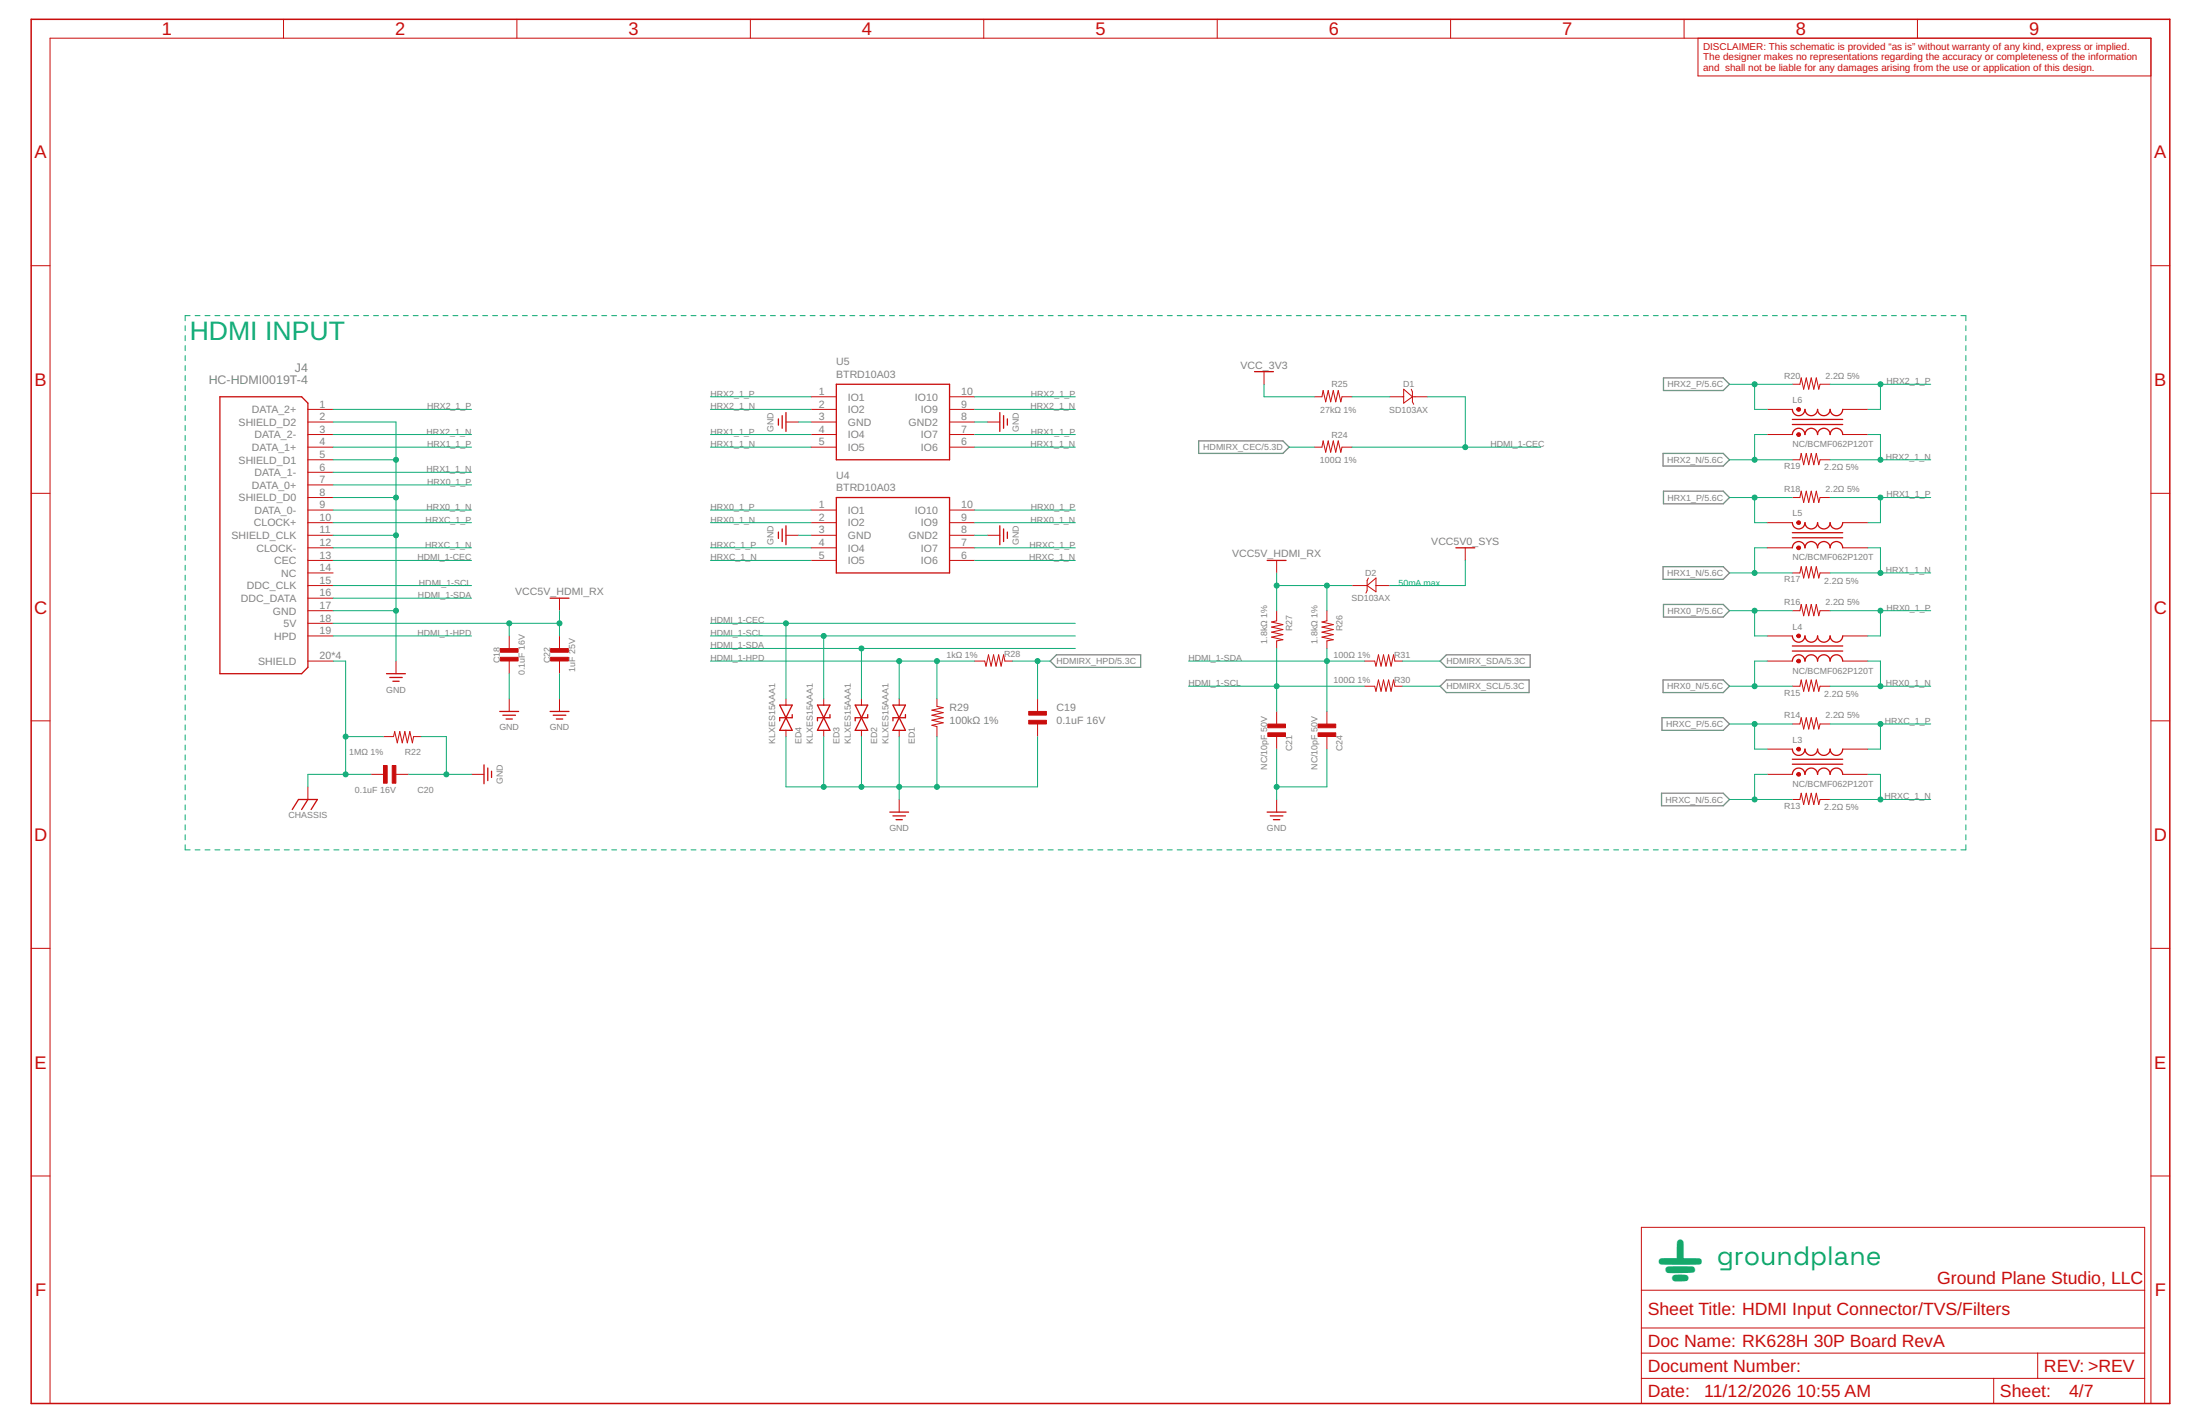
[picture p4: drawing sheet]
<svg xmlns="http://www.w3.org/2000/svg" width="432mm" height="279mm" viewBox="0 0 432 279" stroke-linecap="round" stroke-linejoin="round" font-family="sans-serif">
<path d="M326.5 74.1h11.7l1.2 1.3-1.2 1.2h-11.7zM235.3 86.5h16.5l1.2 1.2-1.2 1.3h-16.5zM326.4 89h11.8l1.2 1.2-1.2 1.2h-11.8zM326.5 96.4h11.7l1.2 1.2-1.2 1.2h-11.7zM326.4 111.2h11.8l1.2 1.2-1.2 1.3h-11.8zM326.5 118.6h11.7l1.2 1.2-1.2 1.3h-11.7zM207.3 128.5h16.6v2.4h-16.6l-1.2-1.2zM282.7 134.6l1.2-1.2h16.2v2.5h-16.2zM282.7 129.7l1.2-1.2h16.4v2.4h-16.4zM326.4 133.4h11.8l1.2 1.2-1.2 1.3h-11.8zM326.1 155.6h12.1l1.2 1.3-1.2 1.2h-12.1zM326.2 140.8h12l1.2 1.2-1.2 1.3h-12z" fill="none" stroke="#808080" stroke-width=".25"/>
<g fill="none" stroke="#c90d0c" stroke-width=".2">
<path d="M55.6 3.8v3.7M101.5 3.8v3.7M147.3 3.8v3.7M193.1 3.8v3.7M238.9 3.8v3.7M284.7 3.8v3.7M330.5 3.8v3.7M333.3 7.5v7.4h88.9M376.3 3.8v3.7M6.1 52.1h3.7M422.2 52.1h3.7M159.2 77.9h4.9"/>
<path d="M186.4 77.9h4.9M248.1 72.9v2.5M258 77.9h1.5l.2-1.3 .5 2.2 .5-2.2 .5 2.2 .5-2.2 .5 2.2 .5-2.2 .5 2.2 .2-.9h2M272.8 77.9h2.7M275.5 76.4l1.7 1.5-1.7 1.2zM277 76.4l.2 .5v1.9l.3 .5M277.2 77.9h3M351.8 75.4h1.5l.2-1.3 .5 2.3 .5-2.3 .5 2.3 .5-2.3 .5 2.3 .5-2.3 .5 2.3 .2-1h2M6.1 96.8h3.7M60.4 80.3h5M60.4 82.8h5M60.4 85.3h5"/>
<path d="M60.4 87.7h5M60.4 90.2h5M60.4 97.6h5M60.4 92.7h5M60.4 95.1h5M154.3 82.8h2.4M159.2 80.3h4.9M159.2 82.8h4.9M159.2 85.3h4.9M159.2 87.7h4.9M186.4 80.3h4.9M186.4 82.8h4.9"/>
<path d="M186.4 85.3h4.9M186.4 87.7h4.9M193.8 82.8h2.4M258 87.7h1.5l.2-1.2 .5 2.2 .5-2.2 .5 2.2 .5-2.2 .5 2.2 .5-2.2 .5 2.2 .2-1h2M346.9 80.3h4.9M346.9 85.3h4.9M351.8 90.2h1.5l.2-1.2 .5 2.2 .5-2.2 .5 2.2 .5-2.2 .5 2.2 .5-2.2 .5 2.2 .2-1h2M351.8 97.6h1.5l.2-1.2 .5 2.2 .5-2.2 .5 2.2 .5-2.2 .5 2.2 .5-2.2 .5 2.2 .2-1h2M361.7 80.3h4.9M361.7 85.3h4.9M422.2 96.8h3.7M60.4 100.1h5"/>
<path d="M60.4 102.6h5M60.4 105h5M60.4 107.5h5M60.4 110h5M60.4 114.9h5M60.4 112.4h5M60.4 119.8h5M60.4 117.4h5M109.8 117.4v2.4M154.3 105h2.4M159.2 100.1h4.9M159.2 102.6h4.9"/>
<path d="M159.2 105h4.9M159.2 107.5h4.9M159.2 110h4.9M186.4 100.1h4.9M186.4 102.6h4.9M186.4 105h4.9M186.4 107.5h4.9M186.4 110h4.9M193.8 105h2.4M250.6 119.8v2l-1 .2 2.2 .6-2.2 .4 2.2 .5-2.2 .5 2.2 .5-2.2 .5 2.2 .5-1.2 .3v1.4M250.6 110v2.4M260.4 119.8v2l-.9 .2 2.2 .6-2.2 .4 2.2 .5-2.2 .5 2.2 .5-2.2 .5 2.2 .5-1.3 .3v1.4"/>
<path d="M265.4 114.9h2.9M268.3 114.9l1.8-1.5v2.7zM268.6 113.4l-.3 .5v2l-.2 .5M270.1 114.9h2.7M287.6 107.5v2.5M346.9 102.6h4.9M346.9 107.5h4.9M351.8 112.4h1.5l.2-1.2 .5 2.2 .5-2.2 .5 2.2 .5-2.2 .5 2.2 .5-2.2 .5 2.2 .2-1h2M351.8 119.8h1.5l.2-1.2 .5 2.2 .5-2.2 .5 2.2 .5-2.2 .5 2.2 .5-2.2 .5 2.2 .2-1h2M361.7 102.6h4.9M361.7 107.5h4.9M60.4 129.7h5"/>
<path d="M60.4 124.8h5M60.4 122.3h5M77.7 129.7v2.5M99.9 124.8v2.4M99.9 129.7v2.5M99.9 137.1v2.5M109.8 124.8v2.4M109.8 129.7v2.5M109.8 137.1v2.5M154.3 137.1v1.2M161.7 137.1v1.2M169.1 137.1v1.2"/>
<path d="M176.5 137.1v1.2M183.9 137.1v1.5l1.2 .3-2.2 .4 2.2 .5-2.2 .5 2.2 .5-2.2 .5 2.2 .5-2.2 .5 1 .3v1.9M191.3 129.7h2l.2 1 .5-2.2 .5 2.2 .5-2.2 .5 2.2 .5-2.2 .5 2.2 .5-2.2 .2 1.2h1.5M203.6 137.1v2.5M250.6 139.6v2.4M260.4 139.6v2.4M267.8 129.7h2l.3 1 .5-2.2 .5 2.2 .4-2.2 .5 2.2 .5-2.2 .5 2.2 .5-2.2 .3 1.2h1.5M267.8 134.6h2l.3 1 .5-2.2 .5 2.2 .4-2.2 .5 2.2 .5-2.2 .5 2.2 .5-2.2 .3 1.2h1.5M346.9 129.7h4.9M346.9 124.8h4.9M351.8 134.6h1.5l.2-1.2 .5 2.2 .5-2.2 .5 2.2 .5-2.2 .5 2.2 .5-2.2 .5 2.2 .2-1h2M361.7 129.7h4.9"/>
<path d="M361.7 124.8h4.9M6.1 141.4h3.7M60.4 154.4v2.5M72.8 151.9h2.4M75.2 144.5h2l.3-1 .5 2.3 .5-2.3 .5 2.3 .5-2.3 .4 2.3 .5-2.3 .5 2.3 .3-1.3h1.5M77.7 151.9h2.5M92.5 151.9h2.5M154.3 143.3v1.2M161.7 143.3v1.2M169.1 143.3v1.2M176.5 143.3v1.2M176.5 156.9v2.4"/>
<path d="M203.6 142v2.5M250.6 144.5v2.5M250.6 156.9v2.4M260.4 144.5v2.5M346.9 147h4.9M346.9 151.9h4.9M351.8 142h1.5l.2-1.2 .5 2.2 .5-2.2 .5 2.2 .5-2.2 .5 2.2 .5-2.2 .5 2.2 .2-1h2M351.8 156.9h1.5l.2-1.3 .5 2.3 .5-2.3 .5 2.3 .5-2.3 .5 2.3 .5-2.3 .5 2.3 .2-1h2M361.7 147h4.9M361.7 151.9h4.9M422.2 141.4h3.7M6.1 186.1h3.7"/>
<path d="M422.2 186.1h3.7M6.1 230.7h3.7M422.2 230.7h3.7M322.2 240.8h98.7v34.6h-98.7zM322.2 253.2h98.7M9.8 275.4v-267.9h412.4v267.9M322.2 265.5h98.7M322.2 270.4h98.7M322.2 260.6h98.7M391.3 270.4v5M399.9 265.5v4.9"/>
</g>
<g fill="#c90d0c" stroke="#c90d0c" stroke-width=".2">
<path d="M98.2 129h3.5v.7h-3.5z"/>
<path d="M98.2 127.3h3.5v.7h-3.5z"/>
<path d="M108.1 129h3.4v.7h-3.4z"/>
<path d="M108.1 127.3h3.4v.7h-3.4z"/>
<path d="M201.9 141.3h3.5v.7h-3.5z"/>
<path d="M201.9 139.6h3.5v.7h-3.5z"/>
<path d="M258.7 143.8h3.5v.7h-3.5z"/>
<path d="M258.7 142.1h3.5v.7h-3.5z"/>
<path d="M248.8 143.8h3.5v.7h-3.5z"/>
<path d="M248.8 142.1h3.5v.7h-3.5z"/>
<path d="M77 150.2h.7v3.5h-.7z"/>
<path d="M75.3 150.2h.7v3.5h-.7z"/>
</g>
<g fill="none" stroke="#c90d0c" stroke-width=".25">
<path d="M43.2 77.9h16l1.2 1.2v51.8l-1.2 1.3h-16zM164.1 75.4h22.3v14.8h-22.3zM246.2 72.9h3.7M152.8 82.2v1.2M153.5 81.6v2.4M154.3 80.9v3.7M164.1 97.6h22.3v14.8h-22.3zM196.2 80.9v3.7M197 81.6v2.4M197.7 82.2v1.2M351.8 80.3a1.24 1.24 0 0 0 1.2 1.3 1.24 1.24 0 0 0 1.3-1.3 1.24 1.24 0 0 0 1.2 1.3 1.24 1.24 0 0 0 1.2-1.3 1.23 1.23 0 0 0 1.3 1.3 1.23 1.23 0 0 0 1.2-1.3 1.24 1.24 0 0 0 1.2 1.3 1.24 1.24 0 0 0 1.3-1.3M351.8 85.3a1.24 1.24 0 0 1 1.2-1.3 1.24 1.24 0 0 1 1.3 1.3 1.24 1.24 0 0 1 1.2-1.3 1.24 1.24 0 0 1 1.2 1.3 1.23 1.23 0 0 1 1.3-1.3 1.23 1.23 0 0 1 1.2 1.3 1.24 1.24 0 0 1 1.2-1.3 1.24 1.24 0 0 1 1.3 1.3"/>
<path d="M351.8 82.3h9.9M351.8 83.3h9.9M352.8 80.3h.5M352.8 85.3h.5M108 117.4h3.7M152.8 104.4v1.2M153.5 103.8v2.5M154.3 103.2v3.7M196.2 103.2v3.7M197 103.8v2.5M197.7 104.4v1.2M248.7 110h3.7"/>
<path d="M285.7 107.5h3.8M351.8 102.6a1.24 1.24 0 0 0 1.2 1.2 1.24 1.24 0 0 0 1.3-1.2 1.24 1.24 0 0 0 1.2 1.2 1.24 1.24 0 0 0 1.2-1.2 1.23 1.23 0 0 0 1.3 1.2 1.23 1.23 0 0 0 1.2-1.2 1.24 1.24 0 0 0 1.2 1.2 1.24 1.24 0 0 0 1.3-1.2M351.8 107.5a1.24 1.24 0 0 1 1.2-1.3 1.24 1.24 0 0 1 1.3 1.3 1.24 1.24 0 0 1 1.2-1.3 1.24 1.24 0 0 1 1.2 1.3 1.23 1.23 0 0 1 1.3-1.3 1.23 1.23 0 0 1 1.2 1.3 1.24 1.24 0 0 1 1.2-1.3 1.24 1.24 0 0 1 1.3 1.3M351.8 104.5h9.9M351.8 105.5h9.9M352.8 102.6h.5M352.8 107.5h.5M75.9 132.2h3.7M76.5 132.9h2.5M77.1 133.7h1.2M98.1 139.6h3.7M108 139.6h3.7"/>
<path d="M153 138.3h2.5l-2.5 5h2.5zM160.4 138.3h2.5l-2.5 5h2.5zM167.9 138.3l2.4 5h-2.4l2.4-5zM175.3 138.3h2.4l-2.4 5h2.4zM351.8 124.8a1.24 1.24 0 0 0 1.2 1.2 1.24 1.24 0 0 0 1.3-1.2 1.24 1.24 0 0 0 1.2 1.2 1.24 1.24 0 0 0 1.2-1.2 1.23 1.23 0 0 0 1.3 1.2 1.23 1.23 0 0 0 1.2-1.2 1.24 1.24 0 0 0 1.2 1.2 1.24 1.24 0 0 0 1.3-1.2M351.8 129.7a1.24 1.24 0 0 1 1.2-1.2 1.24 1.24 0 0 1 1.3 1.2 1.24 1.24 0 0 1 1.2-1.2 1.24 1.24 0 0 1 1.2 1.2 1.23 1.23 0 0 1 1.3-1.2 1.23 1.23 0 0 1 1.2 1.2 1.24 1.24 0 0 1 1.2-1.2 1.24 1.24 0 0 1 1.3 1.2M351.8 126.7h9.9M351.8 127.7h9.9M352.8 124.8h.5M352.8 129.7h.5M57.4 158.8l1.2-1.9h3.7l-1.2 1.9M60.4 156.9l-1.2 1.9"/>
<path d="M95 150.1v3.7M95.7 150.7v2.5M96.5 151.3v1.2M98.7 140.3h2.5M99.3 141.1h1.3M108.6 140.3h2.5M109.2 141.1h1.2M155.5 140.2v.6h-2.5v.6M162.9 140.2v.6h-2.5v.6M170.3 140.2v.6h-2.4v.6M174.6 159.3h3.7M177.7 140.2v.6h-2.4v.6"/>
<path d="M248.7 159.3h3.7M351.8 147a1.24 1.24 0 0 0 1.2 1.2 1.24 1.24 0 0 0 1.3-1.2 1.24 1.24 0 0 0 1.2 1.2 1.24 1.24 0 0 0 1.2-1.2 1.23 1.23 0 0 0 1.3 1.2 1.23 1.23 0 0 0 1.2-1.2 1.24 1.24 0 0 0 1.2 1.2 1.24 1.24 0 0 0 1.3-1.2M351.8 151.9a1.24 1.24 0 0 1 1.2-1.2 1.24 1.24 0 0 1 1.3 1.2 1.24 1.24 0 0 1 1.2-1.2 1.24 1.24 0 0 1 1.2 1.2 1.23 1.23 0 0 1 1.3-1.2 1.23 1.23 0 0 1 1.2 1.2 1.24 1.24 0 0 1 1.2-1.2 1.24 1.24 0 0 1 1.3 1.2M351.8 149h9.9M351.8 149.9h9.9M352.8 147h.5M352.8 151.9h.5M175.3 160.1h2.4M175.9 160.8h1.2M249.3 160.1h2.5M249.9 160.8h1.3"/>
</g>
<g fill="#c90d0c" stroke="#c90d0c" stroke-width=".2">
<path d="M352.7 80.1a.37 .37 0 0 1 .6 0 .37 .37 0 0 1-.1 .6 .37 .37 0 0 1-.5-.4l.3-.1 .1 .2-.4-.1z" fill-rule="evenodd"/>
<path d="M352.7 85.1a.37 .37 0 0 1 .6-.1 .37 .37 0 0 1-.1 .6 .37 .37 0 0 1-.5-.3l.4-.1v.1h-.4z" fill-rule="evenodd"/>
<path d="M352.7 102.4a.37 .37 0 0 1 .6-.1 .37 .37 0 0 1-.1 .6 .37 .37 0 0 1-.5-.3l.3-.2 .1 .2h-.4z" fill-rule="evenodd"/>
<path d="M352.7 107.3a.37 .37 0 0 1 .6-.1 .37 .37 0 0 1-.1 .6 .37 .37 0 0 1-.5-.3l.3-.1 .1 .1h-.4z" fill-rule="evenodd"/>
<path d="M352.7 124.6a.37 .37 0 0 1 .6-.1 .37 .37 0 0 1-.1 .6 .37 .37 0 0 1-.5-.3l.3-.1 .1 .1h-.4z" fill-rule="evenodd"/>
<path d="M352.7 129.5a.37 .37 0 0 1 .6-.1 .37 .37 0 0 1-.1 .6 .37 .37 0 0 1-.5-.3l.3-.1 .1 .2-.4-.1z" fill-rule="evenodd"/>
<path d="M352.7 146.8a.37 .37 0 0 1 .6-.1 .37 .37 0 0 1-.1 .6 .37 .37 0 0 1-.5-.3l.4-.1v.1h-.4z" fill-rule="evenodd"/>
<path d="M352.7 151.7a.37 .37 0 0 1 .6 0 .37 .37 0 0 1-.1 .6 .37 .37 0 0 1-.5-.4l.3-.1 .1 .2-.4-.1z" fill-rule="evenodd"/>
</g>
<path d="M6.1 3.8h419.8v271.6h-419.8z" fill="none" stroke="#c90d0c" stroke-width=".3"/>
<g fill="none" stroke="#0dab76" stroke-width=".2">
<path d="M36.3 63.9v1M36.3 65.8v1M36.3 67.8v1M36.3 69.8v1M36.3 71.7v1M36.3 73.7v1M36.3 75.6v1M36.3 77.6v1M36.3 79.6v1M37.3 61.9h-1v1M38.3 61.9h1M40.2 61.9h1"/>
<path d="M42.2 61.9h1M44.1 61.9h1M46.1 61.9h1M48 61.9h1M50 61.9h.9M51.9 61.9h1M53.8 61.9h1M55.8 61.9h1M57.7 61.9h1M59.7 61.9h1M61.6 61.9h1M63.6 61.9h1"/>
<path d="M65.5 61.9h1M67.5 61.9h1M69.4 61.9h1M71.4 61.9h.9M73.3 61.9h1M75.3 61.9h.9M77.2 61.9h1M79.2 61.9h.9M81.1 61.9h1M83.1 61.9h.9M85 61.9h1M87 61.9h.9"/>
<path d="M88.9 61.9h1M90.8 61.9h1M92.8 61.9h1M94.7 61.9h1M96.7 61.9h1M98.6 61.9h1M100.6 61.9h1M102.5 61.9h1M104.5 61.9h1M106.4 61.9h1M108.4 61.9h.9M110.3 61.9h1"/>
<path d="M112.3 61.9h.9M114.2 61.9h1M116.2 61.9h.9M118.1 61.9h1M120.1 61.9h.9M122 61.9h1M124 61.9h.9M125.9 61.9h1M127.8 61.9h1M129.8 61.9h1M131.7 61.9h1M133.7 61.9h1"/>
<path d="M135.6 61.9h1M137.6 61.9h1M139.4 77.9h19.8M139.5 61.9h1M141.5 61.9h1M143.4 61.9h1M145.4 61.9h.9M147.3 61.9h1M149.3 61.9h.9M151.2 61.9h1M153.2 61.9h.9M155.1 61.9h1"/>
<path d="M157.1 61.9h.9M159 61.9h1M161 61.9h.9M162.9 61.9h1M164.8 61.9h1M166.8 61.9h1M168.7 61.9h1M170.7 61.9h1M172.6 61.9h1M174.6 61.9h1M176.5 61.9h1M178.5 61.9h1"/>
<path d="M180.4 61.9h1M182.4 61.9h.9M184.3 61.9h1M186.3 61.9h.9M188.2 61.9h1M190.2 61.9h.9M191.3 77.9h19.8M192.1 61.9h1M194.1 61.9h.9M196 61.9h1M198 61.9h.9M199.9 61.9h1"/>
<path d="M201.8 61.9h1M203.8 61.9h1M205.7 61.9h1M207.7 61.9h1M209.6 61.9h1M211.6 61.9h1M213.5 61.9h1M215.5 61.9h1M217.4 61.9h1M219.4 61.9h.9M221.3 61.9h1M223.3 61.9h.9"/>
<path d="M225.2 61.9h1M227.2 61.9h.9M229.1 61.9h1M231.1 61.9h.9M233 61.9h1M234.9 61.9h1M236.9 61.9h1M238.8 61.9h1M240.8 61.9h1M242.7 61.9h1M244.7 61.9h1M246.6 61.9h1"/>
<path d="M248.1 75.4v2.5h9.9M248.6 61.9h1M250.5 61.9h1M252.5 61.9h.9M254.4 61.9h1M256.4 61.9h.9M258.3 61.9h1M260.3 61.9h.9M262.2 61.9h1M264.2 61.9h.9M265.4 77.9h7.4M266.1 61.9h1"/>
<path d="M268.1 61.9h.9M270 61.9h1M271.9 61.9h1M273.9 61.9h1M275.8 61.9h1M277.8 61.9h1M279.7 61.9h1M280.2 77.9h7.4v9.8M281.7 61.9h1M283.6 61.9h1M285.6 61.9h1M287.5 61.9h1"/>
<path d="M289.5 61.9h.9M291.4 61.9h1M293.4 61.9h.9M295.3 61.9h1M297.2 61.9h1M299.2 61.9h1M301.1 61.9h1M303.1 61.9h1M305 61.9h1M307 61.9h1M308.9 61.9h1M310.9 61.9h1"/>
<path d="M312.8 61.9h1M314.8 61.9h.9M316.7 61.9h1M318.7 61.9h.9M320.6 61.9h1M322.6 61.9h.9M324.5 61.9h1M326.5 61.9h.9M328.4 61.9h1M330.3 61.9h1M332.3 61.9h1M334.2 61.9h1"/>
<path d="M336.2 61.9h1M338.1 61.9h1M339.4 75.4h12.4M340.1 61.9h1M342 61.9h1M344 61.9h1M344.4 75.4v4.9h2.5M345.9 61.9h1M347.9 61.9h.9M349.8 61.9h1M351.8 61.9h.9M353.7 61.9h1"/>
<path d="M355.7 61.9h.9M357.6 61.9h1M359.2 75.4h19.7M359.6 61.9h.9M361.5 61.9h1M363.5 61.9h.9M365.4 61.9h1M367.3 61.9h1M369.1 75.4v4.9h-2.5M369.3 61.9h1M371.2 61.9h1M373.2 61.9h1"/>
<path d="M375.1 61.9h1M377.1 61.9h1M379 61.9h1M381 61.9h1M382.9 61.9h1M384.9 61.9h.9v1M385.8 63.9v1M385.8 65.8v1M385.8 67.8v1M385.8 69.8v1M385.8 71.7v1M385.8 73.7v1"/>
<path d="M385.8 75.6v1M385.8 77.6v1M385.8 79.6v1M36.3 81.5v1M36.3 83.5v1M36.3 85.4v1M36.3 87.4v1M36.3 89.4v.9M36.3 91.3v1M36.3 93.3v1M36.3 95.2v1M36.3 97.2v1"/>
<path d="M36.3 99.1v1M65.4 82.8h12.3v46.9M65.4 97.6h12.3M65.4 90.2h12.3M65.4 80.3h27.1M65.4 85.3h27.1M65.4 87.7h27.1M65.4 92.7h27.1M65.4 95.1h27.1M139.4 80.3h19.8M139.4 85.3h19.8M139.4 87.7h19.8"/>
<path d="M156.7 82.8h2.5M191.3 82.8h2.5M191.3 80.3h19.8M191.3 85.3h19.8M191.3 87.7h19.8M253 87.7h5M265.4 87.7h37M339.4 97.6h12.4M339.4 90.2h12.4M344.4 97.6v5h2.5M346.9 85.3h-2.5v4.9M359.2 97.6h19.7"/>
<path d="M359.2 90.2h19.7M366.6 85.3h2.5v4.9M369.1 97.6v5h-2.5M385.8 81.5v1M385.8 83.5v1M385.8 85.4v1M385.8 87.4v1M385.8 89.4v.9M385.8 91.3v1M385.8 93.3v1M385.8 95.2v1M385.8 97.2v1"/>
<path d="M385.8 99.1v1M36.3 101.1v1M36.3 103.1v1M36.3 105v1M36.3 107v1M36.3 108.9v1M36.3 110.9v1M36.3 112.9v1M36.3 114.8v1M36.3 116.8v1M36.3 118.7v1M65.4 119.8h12.3"/>
<path d="M65.4 105h12.3M65.4 102.6h27.1M65.4 107.5h27.1M65.4 100.1h27.1M65.4 110h27.1M65.4 114.9h27.1M65.4 117.4h27.1M109.8 119.8v5M139.4 102.6h19.8M139.4 107.5h19.8M139.4 100.1h19.8M139.4 110h19.8"/>
<path d="M156.7 105h2.5M191.3 105h2.5M191.3 102.6h19.8M191.3 107.5h19.8M191.3 100.1h19.8M191.3 110h19.8M250.6 112.4v7.4M250.6 114.9h14.8M260.4 114.9v4.9M287.6 110v4.9h-14.8M339.4 119.8h12.4M339.4 112.4h12.4"/>
<path d="M344.4 119.8v5h2.5M346.9 107.5h-2.5v4.9M359.2 119.8h19.7M359.2 112.4h19.7M366.6 107.5h2.5v4.9M369.1 119.8v5h-2.5M385.8 101.1v1M385.8 103.1v1M385.8 105v1M385.8 107v1M385.8 108.9v1M385.8 110.9v1"/>
<path d="M385.8 112.9v1M385.8 114.8v1M385.8 116.8v1M385.8 118.7v1M36.3 120.7v1M36.3 122.7v1M36.3 124.6v1M36.3 126.6v1M36.3 128.5v1M36.3 130.5v1M36.3 132.5v.9M36.3 134.4v1"/>
<path d="M36.3 136.4v1M36.3 138.3v1M65.4 124.8h27.1M65.4 129.7h2.4v22.2M65.4 122.3h44.4M99.9 122.3v2.5M99.9 132.2v4.9M109.8 132.2v4.9M139.4 124.8h71.7M139.4 129.7h51.9M139.4 122.3h71.7M139.4 127.2h71.7"/>
<path d="M154.3 122.3v14.8M161.7 124.8v12.3M169.1 127.2v9.9M176.5 129.7v7.4M183.9 129.7v7.4M198.7 129.7h7.4M203.6 129.7v7.4M233.3 134.6h34.5M233.3 129.7h34.5M250.6 127.2v12.4M260.4 127.2v12.4M275.3 134.6h7.4"/>
<path d="M275.3 129.7h7.4M339.4 134.6h12.4M346.9 129.7h-2.5v4.9M359.2 134.6h19.7M366.6 129.7h2.5v4.9M385.8 120.7v1M385.8 122.7v1M385.8 124.6v1M385.8 126.6v1M385.8 128.5v1M385.8 130.5v1M385.8 132.5v.9"/>
<path d="M385.8 134.4v1M385.8 136.4v1M385.8 138.3v1M36.3 140.3v1M36.3 142.2v1M36.3 144.2v1M36.3 146.2v1M36.3 148.1v1M36.3 150.1v1M36.3 152v1M36.3 154v1M36.3 156v1"/>
<path d="M36.3 157.9v1M36.3 159.9v1M67.8 144.5h7.4M72.8 151.9h-12.4v2.5M80.2 151.9h12.3M82.7 144.5h4.9v7.4M154.3 144.5v9.9h49.3v-9.9M161.7 144.5v9.9M169.1 144.5v9.9M176.5 144.5v12.4M183.9 144.5v9.9M250.6 147v9.9"/>
<path d="M260.4 147v7.4h-9.8M339.4 142h12.4M339.4 156.9h12.4M344.4 142v5h2.5M346.9 151.9h-2.5v5M359.2 142h19.7M359.2 156.9h19.7M366.6 151.9h2.5v5M369.1 142v5h-2.5M385.8 140.3v1M385.8 142.2v1M385.8 144.2v1"/>
<path d="M385.8 146.2v1M385.8 148.1v1M385.8 150.1v1M385.8 152v1M385.8 154v1M385.8 156v1M385.8 157.9v1M385.8 159.9v1M36.3 161.8v1M36.3 163.8v1M36.3 165.8v1h1M38.3 166.8h1"/>
<path d="M40.2 166.8h1M42.2 166.8h1M44.1 166.8h1M46.1 166.8h1M48 166.8h1M50 166.8h.9M51.9 166.8h1M53.8 166.8h1M55.8 166.8h1M57.7 166.8h1M59.7 166.8h1M61.6 166.8h1"/>
<path d="M63.6 166.8h1M65.5 166.8h1M67.5 166.8h1M69.4 166.8h1M71.4 166.8h.9M73.3 166.8h1M75.3 166.8h.9M77.2 166.8h1M79.2 166.8h.9M81.1 166.8h1M83.1 166.8h.9M85 166.8h1"/>
<path d="M87 166.8h.9M88.9 166.8h1M90.8 166.8h1M92.8 166.8h1M94.7 166.8h1M96.7 166.8h1M98.6 166.8h1M100.6 166.8h1M102.5 166.8h1M104.5 166.8h1M106.4 166.8h1M108.4 166.8h.9"/>
<path d="M110.3 166.8h1M112.3 166.8h.9M114.2 166.8h1M116.2 166.8h.9M118.1 166.8h1M120.1 166.8h.9M122 166.8h1M124 166.8h.9M125.9 166.8h1M127.8 166.8h1M129.8 166.8h1M131.7 166.8h1"/>
<path d="M133.7 166.8h1M135.6 166.8h1M137.6 166.8h1M139.5 166.8h1M141.5 166.8h1M143.4 166.8h1M145.4 166.8h.9M147.3 166.8h1M149.3 166.8h.9M151.2 166.8h1M153.2 166.8h.9M155.1 166.8h1"/>
<path d="M157.1 166.8h.9M159 166.8h1M161 166.8h.9M162.9 166.8h1M164.8 166.8h1M166.8 166.8h1M168.7 166.8h1M170.7 166.8h1M172.6 166.8h1M174.6 166.8h1M176.5 166.8h1M178.5 166.8h1"/>
<path d="M180.4 166.8h1M182.4 166.8h.9M184.3 166.8h1M186.3 166.8h.9M188.2 166.8h1M190.2 166.8h.9M192.1 166.8h1M194.1 166.8h.9M196 166.8h1M198 166.8h.9M199.9 166.8h1M201.8 166.8h1"/>
<path d="M203.8 166.8h1M205.7 166.8h1M207.7 166.8h1M209.6 166.8h1M211.6 166.8h1M213.5 166.8h1M215.5 166.8h1M217.4 166.8h1M219.4 166.8h.9M221.3 166.8h1M223.3 166.8h.9M225.2 166.8h1"/>
<path d="M227.2 166.8h.9M229.1 166.8h1M231.1 166.8h.9M233 166.8h1M234.9 166.8h1M236.9 166.8h1M238.8 166.8h1M240.8 166.8h1M242.7 166.8h1M244.7 166.8h1M246.6 166.8h1M248.6 166.8h1"/>
<path d="M250.5 166.8h1M252.5 166.8h.9M254.4 166.8h1M256.4 166.8h.9M258.3 166.8h1M260.3 166.8h.9M262.2 166.8h1M264.2 166.8h.9M266.1 166.8h1M268.1 166.8h.9M270 166.8h1M271.9 166.8h1"/>
<path d="M273.9 166.8h1M275.8 166.8h1M277.8 166.8h1M279.7 166.8h1M281.7 166.8h1M283.6 166.8h1M285.6 166.8h1M287.5 166.8h1M289.5 166.8h.9M291.4 166.8h1M293.4 166.8h.9M295.3 166.8h1"/>
<path d="M297.2 166.8h1M299.2 166.8h1M301.1 166.8h1M303.1 166.8h1M305 166.8h1M307 166.8h1M308.9 166.8h1M310.9 166.8h1M312.8 166.8h1M314.8 166.8h.9M316.7 166.8h1M318.7 166.8h.9"/>
<path d="M320.6 166.8h1M322.6 166.8h.9M324.5 166.8h1M326.5 166.8h.9M328.4 166.8h1M330.3 166.8h1M332.3 166.8h1M334.2 166.8h1M336.2 166.8h1M338.1 166.8h1M340.1 166.8h1M342 166.8h1"/>
<path d="M344 166.8h1M345.9 166.8h1M347.9 166.8h.9M349.8 166.8h1M351.8 166.8h.9M353.7 166.8h1M355.7 166.8h.9M357.6 166.8h1M359.6 166.8h.9M361.5 166.8h1M363.5 166.8h.9M365.4 166.8h1"/>
<path d="M367.3 166.8h1M369.3 166.8h1M371.2 166.8h1M373.2 166.8h1M375.1 166.8h1M377.1 166.8h1M379 166.8h1M381 166.8h1M382.9 166.8h1M385.8 165.8v1h-.9M385.8 161.8v1M385.8 163.8v1"/>
</g>
<g fill="#0dab76" stroke="#0dab76" stroke-width=".2">
<circle cx="77.7" cy="90.2" r=".49"/>
<circle cx="77.7" cy="97.6" r=".49"/>
<circle cx="77.7" cy="105" r=".49"/>
<circle cx="77.7" cy="119.8" r=".49"/>
<circle cx="176.5" cy="154.4" r=".49"/>
<circle cx="169.1" cy="154.4" r=".49"/>
<circle cx="161.7" cy="154.4" r=".49"/>
<circle cx="183.9" cy="154.4" r=".49"/>
<circle cx="250.6" cy="154.4" r=".49"/>
<circle cx="87.6" cy="151.9" r=".49"/>
<circle cx="369.1" cy="75.4" r=".49"/>
<circle cx="369.1" cy="90.2" r=".49"/>
<circle cx="369.1" cy="97.6" r=".49"/>
<circle cx="369.1" cy="112.4" r=".49"/>
<circle cx="369.1" cy="119.8" r=".49"/>
<circle cx="369.1" cy="134.6" r=".49"/>
<circle cx="369.1" cy="142" r=".49"/>
<circle cx="369.1" cy="156.9" r=".49"/>
<circle cx="154.3" cy="122.3" r=".49"/>
<circle cx="287.6" cy="87.7" r=".49"/>
<circle cx="161.7" cy="124.8" r=".49"/>
<circle cx="250.6" cy="134.6" r=".49"/>
<circle cx="169.1" cy="127.2" r=".49"/>
<circle cx="260.4" cy="129.7" r=".49"/>
<circle cx="176.5" cy="129.7" r=".49"/>
<circle cx="183.9" cy="129.7" r=".49"/>
<circle cx="344.4" cy="75.4" r=".49"/>
<circle cx="344.4" cy="90.2" r=".49"/>
<circle cx="344.4" cy="97.6" r=".49"/>
<circle cx="344.4" cy="112.4" r=".49"/>
<circle cx="344.4" cy="119.8" r=".49"/>
<circle cx="344.4" cy="134.6" r=".49"/>
<circle cx="344.4" cy="142" r=".49"/>
<circle cx="344.4" cy="156.9" r=".49"/>
<circle cx="203.6" cy="129.7" r=".49"/>
<circle cx="99.9" cy="122.3" r=".49"/>
<circle cx="109.8" cy="122.3" r=".49"/>
<circle cx="250.6" cy="114.9" r=".49"/>
<circle cx="260.4" cy="114.9" r=".49"/>
<circle cx="67.8" cy="144.5" r=".49"/>
<circle cx="67.8" cy="151.9" r=".49"/>
</g>
<text font-size="8.9" fill="#22a152" x="325.4" y="249.9">G</text>
<text font-size="5.2" fill="#0dab76" x="37.2" y="66.7">HDMI INPUT</text>
<text font-size="5.2" fill="#22a152" x="337" y="248.2">groundplane</text>
<g font-size="3.6" fill="#c90d0c">
<text x="31.7" y="6.9">1</text>
<text x="77.6" y="6.9">2</text>
<text x="123.4" y="6.9">3</text>
<text x="169.2" y="6.9">4</text>
<text x="215" y="6.9">5</text>
<text x="260.8" y="6.9">6</text>
<text x="306.6" y="6.9">7</text>
<text x="352.4" y="6.9">8</text>
<text x="398.3" y="6.9">9</text>
<text x="6.8" y="31.1">A</text>
<text x="422.8" y="31.1">A</text>
<text x="6.8" y="75.7">B</text>
<text x="422.8" y="75.7">B</text>
<text x="6.7" y="120.4">C</text>
<text x="422.7" y="120.4">C</text>
<text x="6.7" y="165">D</text>
<text x="422.7" y="165">D</text>
<text x="6.8" y="209.7">E</text>
<text x="422.8" y="209.7">E</text>
<text x="6.9" y="254.3">F</text>
<text x="422.9" y="254.3">F</text>
</g>
<g font-size="3.5" fill="#c90d0c">
<text x="380.2" y="251.9">Ground Plane Studio, LLC</text>
<text x="323.4" y="258.1">Sheet Title: HDMI Input Connector/TVS/Filters</text>
<text x="323.4" y="269.2">Document Number:</text>
<text x="323.4" y="264.3">Doc Name: RK628H 30P Board RevA</text>
<text x="401.2" y="269.2">REV: &gt;REV</text>
<text x="323.4" y="274.1">Date:</text>
<text x="334.5" y="274.1">11/12/2026</text>
<text x="352.6" y="274.1">10:55 AM</text>
<text x="392.5" y="274.1">Sheet:</text>
<text x="406.1" y="274.1">4/7</text>
</g>
<g font-size="2.4" fill="#808080">
<text x="41" y="75.4">HC-HDMI0019T-4</text>
<text x="57.9" y="72.9">J4</text>
</g>
<g font-size="2.1" fill="#808080">
<text x="164.1" y="71.7">U5</text>
<text x="160.7" y="77.5">1</text>
<text x="164.1" y="74.2">BTRD10A03</text>
<text x="188.6" y="77.5">10</text>
<text x="243.5" y="72.3">VCC_3V3</text>
<text x="46.8" y="83.5">SHIELD_D2</text>
<text x="49.4" y="81.1">DATA_2+</text>
<text x="62.7" y="82.5">2</text>
<text x="62.7" y="80">1</text>
<text x="160.7" y="80">2</text>
<text x="160.7" y="82.5">3</text>
<text x="166.4" y="78.6">IO1</text>
<text x="166.4" y="81.1">IO2</text>
<text x="166.4" y="83.5">GND</text>
<text x="178.3" y="83.5">GND2</text>
<text x="179.6" y="78.6">IO10</text>
<text x="180.7" y="81.1">IO9</text>
<text x="188.6" y="80">9</text>
<text x="188.6" y="82.5">8</text>
<text x="49.4" y="88.5">DATA_1+</text>
<text x="49.9" y="86">DATA_2-</text>
<text x="62.7" y="84.9">3</text>
<text x="62.7" y="89.9">5</text>
<text x="62.7" y="87.4">4</text>
<text x="160.7" y="84.9">4</text>
<text x="160.7" y="87.4">5</text>
<text x="166.4" y="86">IO4</text>
<text x="166.4" y="88.5">IO5</text>
<text x="180.7" y="86">IO7</text>
<text x="180.7" y="88.5">IO6</text>
<text x="188.6" y="84.9">7</text>
<text x="188.6" y="87.4">6</text>
<text x="46.8" y="90.9">SHIELD_D1</text>
<text x="49.4" y="95.9">DATA_0+</text>
<text x="49.9" y="93.4">DATA_1-</text>
<text x="62.7" y="92.3">6</text>
<text x="62.7" y="94.8">7</text>
<text x="164.1" y="93.9">U4</text>
<text x="46.8" y="98.4">SHIELD_D0</text>
<text x="49.9" y="100.8">DATA_0-</text>
<text x="62.7" y="97.3">8</text>
<text x="62.7" y="99.7">9</text>
<text x="160.7" y="99.7">1</text>
<text x="164.1" y="96.4">BTRD10A03</text>
<text x="166.4" y="100.8">IO1</text>
<text x="179.6" y="100.8">IO10</text>
<text x="188.6" y="99.7">10</text>
<text x="45.5" y="105.8">SHIELD_CLK</text>
<text x="49.8" y="103.3">CLOCK+</text>
<text x="62.7" y="104.7">11</text>
<text x="62.7" y="102.2">10</text>
<text x="62.7" y="107.1">12</text>
<text x="160.7" y="102.2">2</text>
<text x="160.7" y="104.7">3</text>
<text x="160.7" y="107.1">4</text>
<text x="166.4" y="103.3">IO2</text>
<text x="166.4" y="105.8">GND</text>
<text x="178.3" y="105.8">GND2</text>
<text x="180.7" y="103.3">IO9</text>
<text x="188.6" y="102.2">9</text>
<text x="188.6" y="104.7">8</text>
<text x="188.6" y="107.1">7</text>
<text x="280.9" y="106.9">VCC5V0_SYS</text>
<text x="50.3" y="108.2">CLOCK-</text>
<text x="53.8" y="110.7">CEC</text>
<text x="55.2" y="113.2">NC</text>
<text x="62.7" y="112.1">14</text>
<text x="62.7" y="109.6">13</text>
<text x="160.7" y="109.6">5</text>
<text x="166.4" y="108.2">IO4</text>
<text x="166.4" y="110.7">IO5</text>
<text x="180.7" y="108.2">IO7</text>
<text x="180.7" y="110.7">IO6</text>
<text x="188.6" y="109.6">6</text>
<text x="241.9" y="109.3">VCC5V_HDMI_RX</text>
<text x="47.3" y="118.1">DDC_DATA</text>
<text x="48.5" y="115.6">DDC_CLK</text>
<text x="62.7" y="114.5">15</text>
<text x="62.7" y="117">16</text>
<text x="62.7" y="119.5">17</text>
<text x="101.1" y="116.7">VCC5V_HDMI_RX</text>
<text x="53.6" y="120.6">GND</text>
<text x="53.8" y="125.5">HPD</text>
<text x="55.6" y="123">5V</text>
<text x="62.7" y="122">18</text>
<text x="62.7" y="124.4">19</text>
<text x="50.7" y="130.4">SHIELD</text>
<text x="62.7" y="129.4">20*4</text>
<text x="186.4" y="142.1">100kΩ 1%</text>
<text x="186.4" y="139.6">R29</text>
<text x="207.4" y="142.1">0.1uF 16V</text>
<text x="207.4" y="139.6">C19</text>
</g>
<g font-size="1.9" fill="#c90d0c">
<text x="334.3" y="9.8">DISCLAIMER: This schematic is provided “as is” without warranty of any kind, express or implied.</text>
<text x="334.3" y="11.8">The designer makes no representations regarding the accuracy or completeness of the information</text>
<text x="334.3" y="13.9">and shall not be liable for any damages arising from the use or application of this design.</text>
</g>
<g font-size="1.7" fill="#808080">
<text x="139.5" y="77.9">HRX2_1_P</text>
<text x="202.3" y="77.9">HRX2_1_P</text>
<text x="261.3" y="76">R25</text>
<text x="275.4" y="76">D1</text>
<text x="327.3" y="76">HRX2_P/5.6C</text>
<text x="350.2" y="74.3">R20</text>
<text x="358.3" y="74.3">2.2Ω 5%</text>
<text x="370.2" y="75.4">HRX2_1_P</text>
<text x="83.8" y="80.3">HRX2_1_P</text>
<text x="139.5" y="80.3">HRX2_1_N</text>
<text x="202.3" y="80.3">HRX2_1_N</text>
<text x="259.1" y="80.9">27kΩ 1%</text>
<text x="272.7" y="80.9">SD103AX</text>
<text x="351.8" y="79.1">L6</text>
<text x="83.7" y="85.3">HRX2_1_N</text>
<text x="83.8" y="87.7">HRX1_1_P</text>
<text x="139.5" y="85.3">HRX1_1_P</text>
<text x="139.5" y="87.7">HRX1_1_N</text>
<text x="151.8" y="84.7" transform="rotate(-90 151.8 84.7)">GND</text>
<text x="199.9" y="84.7" transform="rotate(-90 199.9 84.7)">GND</text>
<text x="202.3" y="87.7">HRX1_1_N</text>
<text x="202.3" y="85.3">HRX1_1_P</text>
<text x="236.2" y="88.3">HDMIRX_CEC/5.3D</text>
<text x="261.3" y="85.9">R24</text>
<text x="292.5" y="87.7">HDMI_1-CEC</text>
<text x="351.8" y="87.7">NC/BCMF062P120T</text>
<text x="83.7" y="92.7">HRX1_1_N</text>
<text x="83.8" y="95.1">HRX0_1_P</text>
<text x="259.1" y="90.8">100Ω 1%</text>
<text x="327.2" y="90.8">HRX2_N/5.6C</text>
<text x="350.2" y="92.1">R19</text>
<text x="358.1" y="92.3">2.2Ω 5%</text>
<text x="370.2" y="90.2">HRX2_1_N</text>
<text x="83.7" y="100.1">HRX0_1_N</text>
<text x="139.5" y="100.1">HRX0_1_P</text>
<text x="202.3" y="100.1">HRX0_1_P</text>
<text x="327.3" y="98.2">HRX1_P/5.6C</text>
<text x="350.2" y="96.5">R18</text>
<text x="351.8" y="101.3">L5</text>
<text x="358.3" y="96.5">2.2Ω 5%</text>
<text x="370.2" y="97.6">HRX1_1_P</text>
<text x="83.5" y="107.5">HRXC_1_N</text>
<text x="83.5" y="102.6">HRXC_1_P</text>
<text x="139.5" y="102.6">HRX0_1_N</text>
<text x="139.5" y="107.5">HRXC_1_P</text>
<text x="151.8" y="106.9" transform="rotate(-90 151.8 106.9)">GND</text>
<text x="199.9" y="106.9" transform="rotate(-90 199.9 106.9)">GND</text>
<text x="202.1" y="107.5">HRXC_1_P</text>
<text x="202.3" y="102.6">HRX0_1_N</text>
<text x="82" y="110">HDMI_1-CEC</text>
<text x="139.5" y="110">HRXC_1_N</text>
<text x="202" y="110">HRXC_1_N</text>
<text x="268" y="113">D2</text>
<text x="327.2" y="113">HRX1_N/5.6C</text>
<text x="351.8" y="110">NC/BCMF062P120T</text>
<text x="370.2" y="112.4">HRX1_1_N</text>
<text x="82" y="117.4">HDMI_1-SDA</text>
<text x="82.2" y="114.9">HDMI_1-SCL</text>
<text x="265.2" y="118">SD103AX</text>
<text x="350.2" y="114.3">R17</text>
<text x="350.2" y="118.7">R16</text>
<text x="358.1" y="114.5">2.2Ω 5%</text>
<text x="358.3" y="118.7">2.2Ω 5%</text>
<text x="370.2" y="119.8">HRX0_1_P</text>
<text x="82" y="124.8">HDMI_1-HPD</text>
<text x="139.5" y="122.3">HDMI_1-CEC</text>
<text x="139.5" y="124.8">HDMI_1-SCL</text>
<text x="253.6" y="123.9" transform="rotate(-90 253.6 123.9)">R27</text>
<text x="263.5" y="123.9" transform="rotate(-90 263.5 123.9)">R26</text>
<text x="327.3" y="120.4">HRX0_P/5.6C</text>
<text x="351.8" y="123.5">L4</text>
<text x="98.1" y="130.1" transform="rotate(-90 98.1 130.1)">C18</text>
<text x="108" y="130.1" transform="rotate(-90 108 130.1)">C22</text>
<text x="112.9" y="131.8" transform="rotate(-90 112.9 131.8)">1uF 25V</text>
<text x="139.5" y="127.2">HDMI_1-SDA</text>
<text x="139.5" y="129.7">HDMI_1-HPD</text>
<text x="185.8" y="129.1">1kΩ 1%</text>
<text x="197.1" y="128.8">R28</text>
<text x="207.4" y="130.3">HDMIRX_HPD/5.3C</text>
<text x="233.3" y="129.7">HDMI_1-SDA</text>
<text x="248.7" y="126.3" transform="rotate(-90 248.7 126.3)">1.8kΩ 1%</text>
<text x="258.6" y="126.3" transform="rotate(-90 258.6 126.3)">1.8kΩ 1%</text>
<text x="261.8" y="129.1">100Ω 1%</text>
<text x="273.6" y="129.1">R31</text>
<text x="283.9" y="130.3">HDMIRX_SDA/5.3C</text>
<text x="75.8" y="135.9">GND</text>
<text x="103" y="132.5" transform="rotate(-90 103 132.5)">0.1uF 16V</text>
<text x="233.3" y="134.6">HDMI_1-SCL</text>
<text x="261.8" y="134">100Ω 1%</text>
<text x="273.6" y="134">R30</text>
<text x="283.9" y="135.3">HDMIRX_SCL/5.3C</text>
<text x="327.2" y="135.3">HRX0_N/5.6C</text>
<text x="350.2" y="136.5">R15</text>
<text x="351.8" y="132.2">NC/BCMF062P120T</text>
<text x="358.1" y="136.7">2.2Ω 5%</text>
<text x="370.2" y="134.6">HRX0_1_N</text>
<text x="98" y="143.3">GND</text>
<text x="107.9" y="143.3">GND</text>
<text x="327" y="142.7">HRXC_P/5.6C</text>
<text x="350.2" y="140.9">R14</text>
<text x="358.3" y="140.9">2.2Ω 5%</text>
<text x="370" y="142.1">HRXC_1_P</text>
<text x="68.6" y="148.2">1MΩ 1%</text>
<text x="79.5" y="148.2">R22</text>
<text x="152.2" y="146" transform="rotate(-90 152.2 146)">KLXES15AAA1</text>
<text x="157.3" y="146" transform="rotate(-90 157.3 146)">ED4</text>
<text x="159.6" y="146" transform="rotate(-90 159.6 146)">KLXES15AAA1</text>
<text x="164.8" y="146" transform="rotate(-90 164.8 146)">ED3</text>
<text x="167" y="146" transform="rotate(-90 167 146)">KLXES15AAA1</text>
<text x="172.2" y="146" transform="rotate(-90 172.2 146)">ED2</text>
<text x="174.4" y="146" transform="rotate(-90 174.4 146)">KLXES15AAA1</text>
<text x="179.6" y="146" transform="rotate(-90 179.6 146)">ED1</text>
<text x="253.6" y="147.3" transform="rotate(-90 253.6 147.3)">C21</text>
<text x="263.5" y="147.3" transform="rotate(-90 263.5 147.3)">C24</text>
<text x="351.8" y="145.8">L3</text>
<text x="69.7" y="155.6">0.1uF 16V</text>
<text x="81.9" y="155.6">C20</text>
<text x="98.7" y="153.9" transform="rotate(-90 98.7 153.9)">GND</text>
<text x="248.7" y="151" transform="rotate(-90 248.7 151)">NC/10pF 50V</text>
<text x="258.6" y="151" transform="rotate(-90 258.6 151)">NC/10pF 50V</text>
<text x="351.8" y="154.4">NC/BCMF062P120T</text>
<text x="56.6" y="160.6">CHASSIS</text>
<text x="326.9" y="157.5">HRXC_N/5.6C</text>
<text x="350.2" y="158.7">R13</text>
<text x="358.1" y="159">2.2Ω 5%</text>
<text x="369.9" y="156.9">HRXC_1_N</text>
<text x="174.6" y="163">GND</text>
<text x="248.6" y="163">GND</text>
</g>
<text font-size="1.7" fill="#0dab76" x="274.5" y="114.9">50mA max</text>
</svg>
